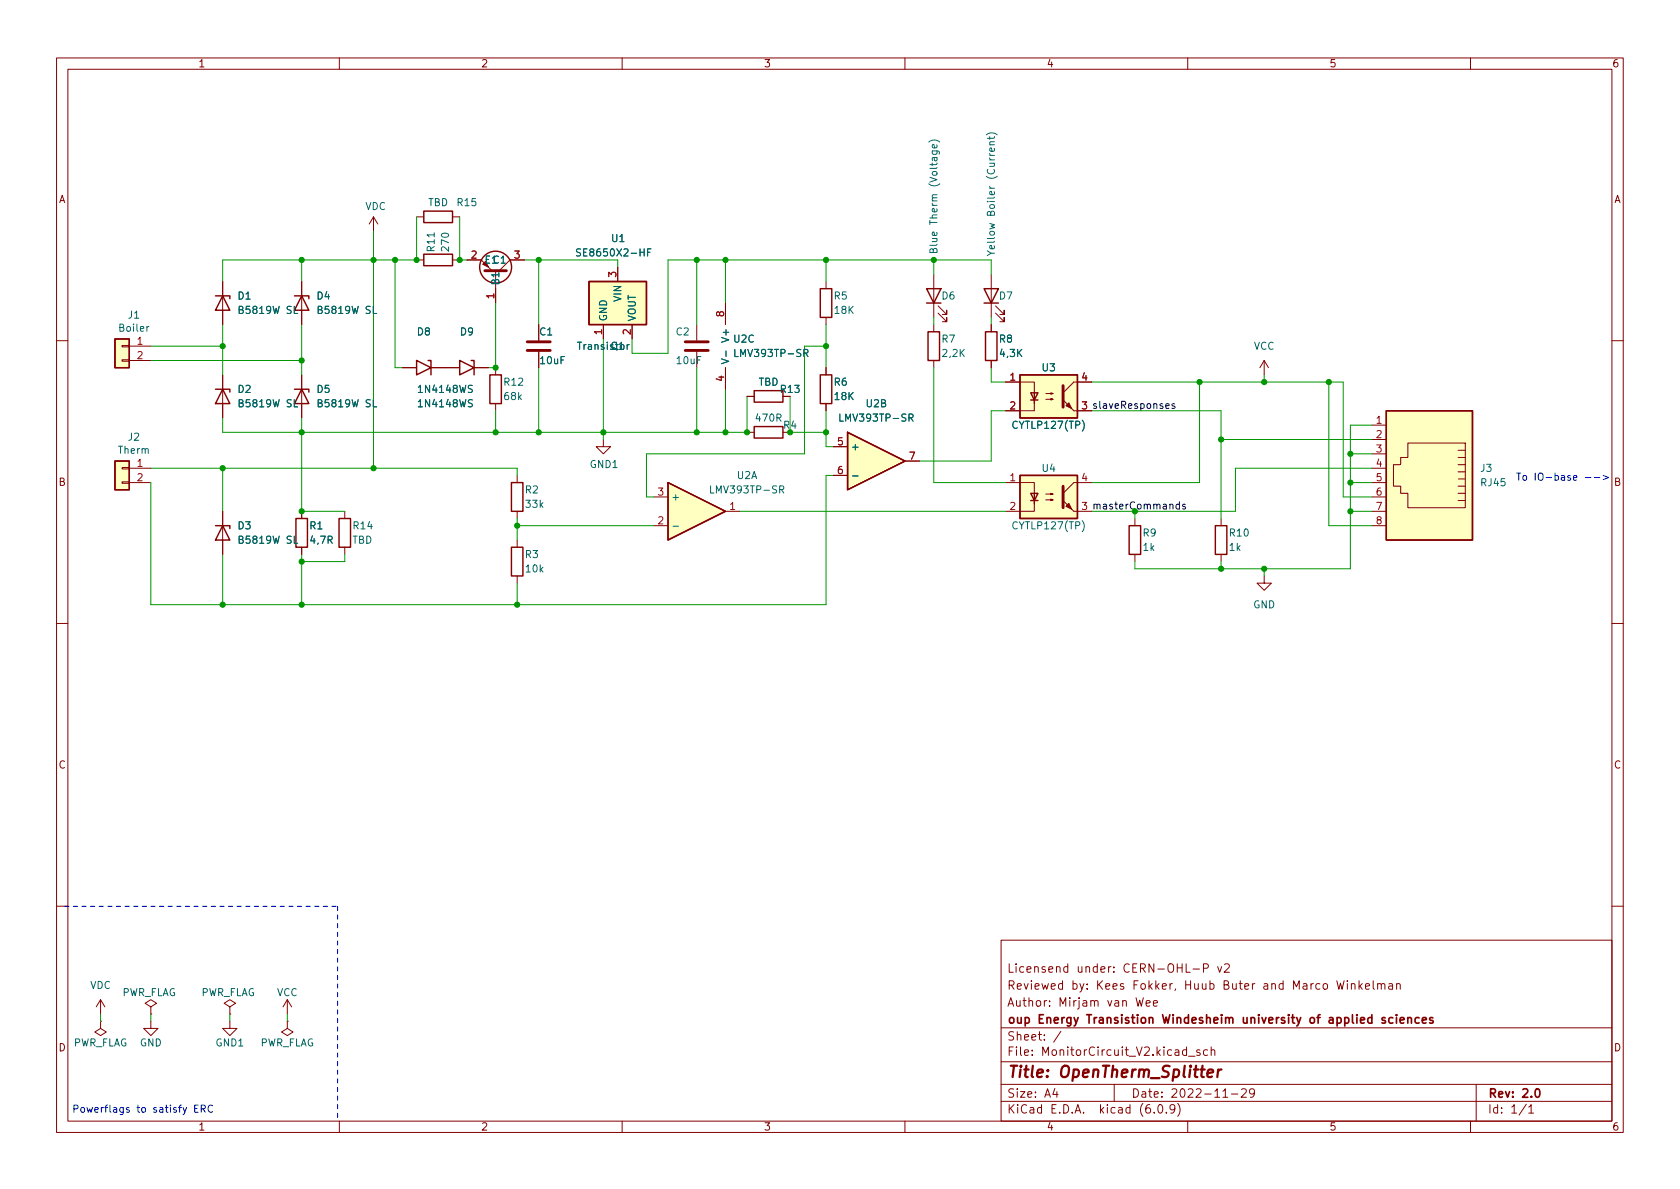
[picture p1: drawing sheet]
<svg xmlns="http://www.w3.org/2000/svg" width="297mm" height="210mm" viewBox="0 0 297 210" stroke-linecap="round" stroke-linejoin="round" font-family="sans-serif">
<g fill="none" stroke="#840000" stroke-width=".18">
<path d="M10 10.2h277v190.1h-277zM12 12.2h273v186.1h-273zM60 10.2v2M110 10.2v2M160 10.2v2M210 10.2v2M260 10.2v2M66 38.3l-.7 1.3M66 38.3v2.6M66 38.3l.8 1.3M73.7 38.3h1.2M80 38.3h1.3"/>
<path d="M39.4 49.8v7.6M53.3 49.8v7.6M73.7 46h1.2M80 46h1.3M82.5 46h2.6l1.9 1.9M87.6 47.9v5.7M92.7 46h-2.5l-1.9 1.9M95.2 57.4v2.8M106.7 57.4v2.5M109.2 47.2v2.6M111.8 57.4v2.5M123.2 57.4v2.8"/>
<path d="M128.3 53.6v3.8M146 49.8v1.2M146 56.1v1.3M165.1 48.5v7.6M165.1 57.4v1.3M165.9 55.4l1.5 1.5v-.8v.8h-.8M165.9 54.1l1.5 1.5v-.7v.7h-.8M175.3 48.5v7.6M175.3 57.4v1.3M176 55.4l1.5 1.5v-.8v.8h-.7M176 54.1l1.5 1.5v-.7v.7h-.7M10 60.2h2"/>
<path d="M21.6 63.6h1.3v.3h-1.3zM21.6 61.1h1.3v.2h-1.3zM22.9 61.2h3.8M22.9 63.7h3.8M39.4 66.3v7.6M53.3 66.3v7.6M71.1 65h2.6M76.2 65h5.1M83.8 65h2.6M87.6 65v1.3M87.6 71.4v1.2M95.2 62.2v2.8"/>
<path d="M106.7 77.7v1.3h1.2l-1.2 1.3-1.3-1.3h1.3M123.2 62.2v2.8M128.3 65v3.8M132.1 70.1h1.2M132.1 76.4h1.2M138.4 76.4h1.3M146 65v1.3M146 71.4v1.2M147.3 79h2.6M165.1 63.7v1.3M175.3 63.7v1.3M177.8 67.6h5.1v3.8v-1.9"/>
<path d="M182.9 70.7v1.9h-5.1M184.9 70.6h1.3l-.4 .1v-.2l.4 .1M184.9 69.6h1.3l-.4 .1v-.2l.4 .1M189.9 72.6h3.1M193 67.6h-3.1l-1.9 1.9M223.5 63.7l-.7 1.3M223.5 63.7v2.6M223.5 63.7l.8 1.3M242.6 75.2h2.5M242.6 77.7h2.5M248.9 78.4h10.2v11.4h-10.2v-2.6h-1.3v-1.2h-1.2v-3.8h1.2v-1.3h1.3zM257.8 79.6h1.3"/>
<path d="M285 60.2h2M21.6 85.2h1.3v.3h-1.3zM21.6 82.7h1.3v.2h-1.3zM22.9 85.3h3.8M22.9 82.8h3.8M39.4 90.4v7.6M53.3 90.4v1.3M53.3 96.8v1.2M61 90.4v1.3M61 96.8v1.2M91.4 84.1v1.2M91.4 90.4v1.3"/>
<path d="M91.4 95.5v1.3M115.6 93h2.5M115.6 87.9h2.5M128.3 90.4h2.5M147.3 84.1h2.6M160 81.5h2.6M177.8 85.3h5.1v3.8v-1.9M182.9 88.5v1.9h-5.1M184.9 88.4h1.3l-.4 .1v-.2l.4 .1M184.9 87.4h1.3l-.4 .1v-.3l.4 .2M189.9 90.4h3.1M193 85.3h-3.1l-1.9 1.9"/>
<path d="M200.7 91.7v1.3M200.7 98v1.3M215.9 91.7v1.3M215.9 98v1.3M242.6 90.4h2.5M242.6 93h2.5M242.6 87.9h2.5M242.6 85.3h2.5M242.6 80.3h2.5M242.6 82.8h2.5M257.8 80.9h1.3M257.8 82.2h1.3"/>
<path d="M257.8 83.4h1.3M257.8 84.7h1.3M257.8 86h1.3M257.8 87.2h1.3M257.8 88.5h1.3M10 110.2h2M91.4 101.8v1.3M223.5 101.8v1.3h1.3l-1.3 1.3-1.3-1.3h1.3M285 110.2h2M10 160.2h2M17.8 176.8l-.8 1.2M17.8 176.8v2.5"/>
<path d="M17.8 176.8l.7 1.2M26.7 178l1-.6-1-.6-1 .6 1 .6v1.3M26.7 179.3h.1M40.6 178l1.1-.6-1.1-.6-1 .6 1 .6v1.3M40.6 179.3h.1M50.8 176.8l-.8 1.2M50.8 176.8v2.5M50.8 176.8l.8 1.2M177 166.3h108v32h-108zM200.9 176.4l.3 1.5 .3-1 .3 1 .3-1.5M202.6 177.4l.8-.1-.1-.3-.4-.1-.3 .2 .1 .8h.6M203.9 177.4l.7-.1v-.3l-.5-.1-.2 .2 .1 .8h.6"/>
<path d="M210.9 171.4h1.2M212.8 171.2l.7-.1 .1-.2v-.3l-.2-.2h-.6v1.5M215.3 170.9l.3 1 .4-1M216.5 170.6l.6-.2 .2 .2 .1 .3-1 1h1M236.4 173.4l.3 1.5 .3-1 .3 1 .3-1.5M238.2 173.4v.2M238.2 173.9v1M238.9 174.1l.2-.2 .4 .1 .1 .9M238.9 173.9v1M240.3 173.4v1.5M240.4 174.4l.5 .5M240.9 173.9l-.6 .6"/>
<path d="M241.4 174.4l.7-.1v-.3l-.5-.1-.2 .2 .1 .8h.6M242.8 173.4v1.3l.2 .2M243.6 174.1l.2-.2 .3 .1 .1 .9M243.6 173.9v1M244.2 174.1l.2-.2 .4 .1 .1 .9M245.6 174h.5l.1 .9M246.2 174.3l-.5 .1a.29 .29 0 0 0-.2 .2 .29 .29 0 0 0 .2 .3h.5M246.9 174.1l.2-.2 .4 .1 .1 .9M246.9 173.9v1M285 160.2h2M17.8 180.6v1.3l1 .6-1 .6-1-.6 1-.6M17.8 180.6h.1"/>
<path d="M26.7 180.6v1.3h1.2l-1.2 1.2-1.3-1.2h1.3M40.6 180.6v1.3h1.3l-1.3 1.2-1.2-1.2h1.2M50.8 180.6v1.3l1 .6-1 .6-1-.6 1-.6M50.8 180.6h.1M60 198.3v2M110 198.3v2M160 198.3v2M177 194.8h108M177 191.8h108M177 187.8h108M177 181.8h108M186.5 192.5l-.4 1h1"/>
<path d="M186.9 193v1M187.6 182.4l-1.3 1.9M197 191.8v3M204.1 196.7v.1M204.9 195.4l.2-.1a.81 .81 0 0 1 .6 .7 .81 .81 0 0 1-.3 .8h-.2a.81 .81 0 0 1-.6-.6 .81 .81 0 0 1 .3-.8zM206.2 196.7v.1M207.7 196l-.3 .3h-.3l-.2-.3 .1-.6 .4-.1 .2 .2a.99 .99 0 0 1-.3 1.3h-.3M208.2 195.1a1.72 1.72 0 0 1 0 2.3M209.8 185.7l-.4-.1-.3 .3v.4l.1 .3h.6M209.8 185.1v1.5M210 198.3v2M210.1 186.8h1.2"/>
<path d="M212.1 185.7l-.3-.1-.2 .2v.3l.5 .1v.4h-.5M213.5 185.7l-.4-.1-.3 .3v.4l.1 .3h.6M214.1 185.8l.3-.2 .3 .1 .1 .9M214.1 185.1v1.5M216.2 194h.9M217.7 193.5h1.2M219.5 192.7l.6-.2 .2 .2 .1 .3-1 1h1M221.8 193.2l-.3 .3-.4-.1-.2-.2 .2-.6 .4-.1 .2 .2a.99 .99 0 0 1-.3 1.3h-.3M260 198.3v2M261 191.8v6.5M269.9 195.3l-1.3 1.9M270.3 195.8l.4-.5v1.5"/>
<path d="M270.3 196.8h.9"/>
</g>
<path d="M246.9 179.4v.2M246.9 179.9v1M248.9 179.9v1M246.3 180l-.5-.1-.2 .3v.4l.1 .3h.6M247.6 180.4l.7-.1-.1-.3-.4-.1-.2 .2v.8h.6M248.9 180.1l.2-.2 .4 .1 .1 .9M250.9 180l-.4-.1-.3 .3v.4l.1 .3h.6M251.5 180.4l.7-.1-.1-.3-.4-.1-.2 .2 .1 .8h.5M253.3 180l-.3-.1-.2 .2v.3l.5 .1v.4h-.5M271.6 192.6l.2-.1a.82 .82 0 0 1 .6 .7 .82 .82 0 0 1-.3 .8h-.2a.81 .81 0 0 1-.6-.6 .81 .81 0 0 1 .3-.8z" fill="none" stroke="#840000" stroke-width=".3"/>
<path d="M213.5 189.8l1-.2-.1-.4-.1-.1-.6 .1-.2 1 .2 .3 .6-.1M215.4 189.1l-.2 1.4M216 189.1l-.4 .1-.3 .3" fill="none" stroke="#840000" stroke-width=".4"/>
<g fill="none" stroke="#840000" stroke-width=".25">
<path d="M74.9 37.3h5.1v2.1h-5.1zM20.3 59.9h2.6v5.1h-2.6zM38.1 52.3h2.5v.5M39.4 52.3l1.2 2.6h-2.5zM52.1 52.3h2.5v.5M53.3 52.3l1.3 2.6h-2.5zM74.9 45h5.1v2h-5.1zM104.1 49.8h10.2v7.6h-10.2zM145 51h2.1v5.1h-2.1zM163.8 51h2.6l-1.3 2.6zM163.8 53.6h2.6M164.1 58.7h2v5h-2z"/>
<path d="M174 51h2.5l-1.2 2.6zM174 53.6h2.5M174.2 58.7h2.1v5h-2.1zM38.1 68.8h2.5v.5M39.4 68.8l1.2 2.6h-2.5zM52.1 68.8h2.5v.5M53.3 68.8l1.3 2.6h-2.5zM73.7 63.7l2.5 1.3-2.5 1.3zM75.7 63.7h.5v2.6M81.3 63.7l2.5 1.3-2.5 1.3zM83.3 63.7h.5v2.6M86.6 66.3h2v5.1h-2z"/>
<path d="M133.3 69.1h5.1v2h-5.1zM133.3 75.4h5.1v2.1h-5.1zM145 66.3h2.1v5.1h-2.1zM149.9 76.4l10.1 5.1-10.1 5.1zM180.3 66.3h10.2v7.6h-10.2zM182.2 69.5h1.3l-.6 1.2zM182.2 70.7h1.3M245.1 72.6h15.2v22.9h-15.2zM20.3 81.5h2.6v5.1h-2.6zM38.1 93h2.5v.5M39.4 93l1.2 2.5h-2.5zM52.3 91.7h2.1v5.1h-2.1z"/>
<path d="M59.9 91.7h2.1v5.1h-2.1zM90.4 85.3h2.1v5.1h-2.1zM90.4 96.8h2.1v5h-2.1zM118.1 85.3l10.2 5.1-10.2 5.1zM180.3 84.1h10.2v7.6h-10.2zM182.2 87.2h1.3l-.6 1.3zM182.2 88.5h1.3M199.6 93h2.1v5h-2.1zM214.9 93h2v5h-2z"/>
<circle cx="87.6" cy="47.2" r="2.82"/>
</g>
<g fill="none" stroke="#006464" stroke-width=".18">
<path d="M164.2 25.1a1.46 1.46 0 0 1 2 0M165.6 25.6l.1 .4-.2 .2-.6-.1v-.5l.2-.1 .2 .7M174.4 23.9a1.46 1.46 0 0 1 1.9 0M175 24.2v.4M175.8 25.1h-.8v.3l.1 .2M175.8 24.2l-.1 .3h-1.1M26.3 57.7l-.3 .3M52 54.2v1.2h.6M66 54.2v1.2h.6M102.6 44.1l-.4-.1-.2 .1v.4l.5 .2 .1 .3-.2 .3-.5-.1M115.1 44h-.6v1.3M165 44.2l.3-.3 .3 .1 .1 .2v.5h-1.3l.1-.6 .3-.1 .1 .1 .1 .6"/>
<path d="M174.6 44.4l.6 .4-.6 .4M175.2 44.8h.6M52 70.7v1.2h.6M66 70.7v1.2h.6M110.9 60.9v.9M111.2 60.9l-.3 .3M128.4 62.1v.9M142.1 62.4h.6l.2-.2-.1-.3-.7-.1v1.3M142.4 62.4l.5 .7M160.7 73.9l.6-.1 .1-.2v-.3l-.7-.1v1.3M161 73.9l.4 .6M52 94.8v1.3h.6"/>
<path d="M119 93h1M137.9 86.6l.6-.1 .1-.2-.1-.3-.6-.1v1.3M138.2 86.6l.4 .6M150.7 84.2h1"/>
</g>
<g fill="#ffffc2" stroke="#ffffc2" stroke-width=".18">
<path d="M118.1 85.3l10.2 5.1-10.2 5.1z"/>
<path d="M180.3 84.1h10.2v7.6h-10.2z"/>
<path d="M180.3 66.3h10.2v7.6h-10.2z"/>
<path d="M149.9 76.4l10.1 5.1-10.1 5.1z"/>
<path d="M245.1 72.6h15.2v22.9h-15.2z"/>
<path d="M104.1 49.8h10.2v7.6h-10.2z"/>
<path d="M20.3 59.9h2.6v5.1h-2.6z"/>
<path d="M20.3 81.5h2.6v5.1h-2.6z"/>
</g>
<path d="M85.7 47.9h3.8M93.2 62h4.1M93.2 60.4h4.1M121.2 62h4M121.2 60.4h4M188 68.2v3.8M188 86v3.8" fill="none" stroke="#840000" stroke-width=".51"/>
<g fill="#840000" stroke="#840000" stroke-width=".18">
<path d="M188 88.5l1.9 1.9z"/>
<path d="M188.5 89.5l.5-.5 .5 1z"/>
<path d="M188 70.7l1.9 1.9z"/>
<path d="M189 71.2l.5 1.1-1-.6z"/>
</g>
<path d="M206.1 71.8l.6-.1v-.3h-.4l-.2 .2 .1 .6h.5M207.7 71.4h-.3l-.2 .2 .1 .1 .4 .2v.3h-.5M208.5 89.2h-.3l-.3 .2 .2 .5h.4M208.5 88.7v1.3M209.6 89.2h-.3l-.2 .1v.2l.5 .1v.3h-.5" fill="none" stroke="#0f0f0f" stroke-width=".18"/>
<path d="M280.3 84.4h1M281.9 84.4h1M283.5 84.1l.9 .3-.9 .4M34.4 196h.5M35 195.4h-.6v1.3h.6M35.6 196.1l.6-.1 .1-.2-.1-.3-.6-.1v1.3M35.9 196.1l.4 .6M37.6 195.5a.6 .6 0 0 0-.9 .5 .6 .6 0 0 0 .6 .7l.3-.1" fill="none" stroke="#0000c2" stroke-width=".18"/>
<path d="M11.4 160.3h48.3M59.7 160.3v38.1" fill="none" stroke="#0000c2" stroke-width=".18" stroke-dasharray=".8 .8"/>
<g fill="none" stroke="#009600" stroke-width=".18">
<path d="M73.7 38.3v7.7h-34.3v3.8M81.3 38.3v7.7h1.2M39.4 57.4v8.9M53.3 46v3.8M53.3 57.4v8.9M66 40.9v41.9M69.8 46v19h1.3M87.6 53.6v11.4h-1.2M92.7 46h16.5v1.2M95.2 46v11.4M106.7 59.9v17.8M123.2 46v11.4"/>
<path d="M128.3 46v7.6M146 46v3.8M146 57.4v7.6M165.1 46v2.5M165.1 56.1v1.3M175.3 48.5v-2.5h-57.2v16.5h-6.3v-2.6M175.3 56.1v1.3M26.7 63.7h26.6M26.7 61.2h12.7M53.3 73.9v16.5h7.7M87.6 72.6v3.8M95.2 65v11.4"/>
<path d="M123.2 65v11.4M128.3 68.8v7.6M132.1 70.1v6.3h-92.7v-2.5M139.7 70.1v6.3h6.3M146 72.6v6.4h1.3M146 61.2h-3.8v19.1h-27.9v7.6h1.3M165.1 65v20.3h12.7M175.3 65v2.6h2.5M177.8 72.6h-2.5v8.9h-12.7M193 67.6h44.5v20.3h5.1M193 72.6h22.9v19.1M212.1 67.6v17.7h-19.1"/>
<path d="M215.9 77.7h26.7M223.5 66.3v1.3M234.9 67.6v25.4h7.7M242.6 75.2h-3.8v25.4h-38.1v-1.3M26.7 82.8h64.7v1.3M39.4 82.8v7.6M39.4 98v8.9M53.3 98v8.9M61 98v1.3h-7.7M91.4 91.7v3.8M91.4 93h24.2M130.8 90.4h47"/>
<path d="M147.3 84.1h-1.3v22.8h-119.3v-21.6M200.7 90.4v1.3M215.9 99.3v1.3M238.8 90.4h3.8M238.8 85.3h3.8M238.8 80.3h3.8M242.6 82.8h-24.2v7.6h-25.4M91.4 103.1v3.8M223.5 100.6v1.2M17.8 179.3v1.3M26.7 179.3v1.3M40.6 179.3v1.3"/>
<path d="M50.8 179.3v1.3"/>
</g>
<g fill="#009600" stroke="#009600" stroke-width=".18">
<circle cx="146" cy="76.4" r=".46"/>
<circle cx="139.7" cy="76.4" r=".46"/>
<circle cx="165.1" cy="46" r=".46"/>
<circle cx="87.6" cy="76.4" r=".46"/>
<circle cx="95.2" cy="76.4" r=".46"/>
<circle cx="106.7" cy="76.4" r=".46"/>
<circle cx="123.2" cy="46" r=".46"/>
<circle cx="123.2" cy="76.4" r=".46"/>
<circle cx="95.2" cy="46" r=".46"/>
<circle cx="53.3" cy="63.7" r=".46"/>
<circle cx="53.3" cy="76.4" r=".46"/>
<circle cx="53.3" cy="46" r=".46"/>
<circle cx="39.4" cy="61.2" r=".46"/>
<circle cx="215.9" cy="77.7" r=".46"/>
<circle cx="223.5" cy="67.6" r=".46"/>
<circle cx="200.7" cy="90.4" r=".46"/>
<circle cx="212.1" cy="67.6" r=".46"/>
<circle cx="215.9" cy="100.6" r=".46"/>
<circle cx="223.5" cy="100.6" r=".46"/>
<circle cx="53.3" cy="90.4" r=".46"/>
<circle cx="39.4" cy="82.8" r=".46"/>
<circle cx="39.4" cy="106.9" r=".46"/>
<circle cx="53.3" cy="106.9" r=".46"/>
<circle cx="91.4" cy="106.9" r=".46"/>
<circle cx="66" cy="82.8" r=".46"/>
<circle cx="91.4" cy="93" r=".46"/>
<circle cx="146" cy="46" r=".46"/>
<circle cx="146" cy="61.2" r=".46"/>
<circle cx="132.1" cy="76.4" r=".46"/>
<circle cx="128.3" cy="76.4" r=".46"/>
<circle cx="128.3" cy="46" r=".46"/>
<circle cx="66" cy="46" r=".46"/>
<circle cx="69.8" cy="46" r=".46"/>
<circle cx="53.3" cy="99.3" r=".46"/>
<circle cx="81.3" cy="46" r=".46"/>
<circle cx="73.7" cy="46" r=".46"/>
<circle cx="87.6" cy="65" r=".46"/>
<circle cx="234.9" cy="67.6" r=".46"/>
<circle cx="238.8" cy="90.4" r=".46"/>
<circle cx="238.8" cy="85.3" r=".46"/>
<circle cx="238.8" cy="80.3" r=".46"/>
</g>
<text font-size="2.8" fill="#840000" x="178" y="190.6">Title: OpenTherm_Splitter</text>
<g font-size="2.1" fill="#840000">
<text x="178" y="172">Licensend under: CERN-OHL-P v2</text>
<text x="178" y="178">Author: Mirjam van Wee</text>
<text x="178" y="175">Reviewed by: Kees Fokker, Huub Buter and Marco Winkelman</text>
<text x="178" y="184">Sheet: /</text>
<text x="178" y="181">oup Energy Transistion Windesheim university of applied sciences</text>
<text x="178" y="186.7">File: MonitorCircuit_V2.kicad_sch</text>
<text x="178" y="196.9">KiCad E.D.A. kicad (6.0.9)</text>
<text x="178" y="194.1">Size: A4</text>
<text x="200" y="194.1">Date: 2022-11-29</text>
<text x="263" y="194.1">Rev: 2.0</text>
<text x="263" y="196.9">Id: 1/1</text>
</g>
<g font-size="1.8" fill="#840000">
<text x="35" y="11.9">1</text>
<text x="85" y="11.9">2</text>
<text x="135" y="11.9">3</text>
<text x="185" y="11.9">4</text>
<text x="235" y="11.9">5</text>
<text x="285" y="11.9">6</text>
<text x="10.3" y="35.9">A</text>
<text x="285.3" y="35.9">A</text>
<text x="138.1" y="69.5">R13</text>
<text x="10.3" y="85.9">B</text>
<text x="285.3" y="85.9">B</text>
<text x="10.3" y="135.9">C</text>
<text x="285.3" y="135.9">C</text>
<text x="10.3" y="185.9">D</text>
<text x="285.3" y="185.9">D</text>
<text x="35" y="199.9">1</text>
<text x="85" y="199.9">2</text>
<text x="135" y="199.9">3</text>
<text x="185" y="199.9">4</text>
<text x="235" y="199.9">5</text>
<text x="285" y="199.9">6</text>
</g>
<g font-size="1.8" fill="#006464">
<text x="64.6" y="37.1">VDC</text>
<text x="75.7" y="36.4">TBD</text>
<text x="80.9" y="36.4">R15</text>
<text x="76.8" y="44.4" transform="rotate(-90 76.8 44.4)">R11</text>
<text x="79.4" y="44.3" transform="rotate(-90 79.4 44.3)">270</text>
<text x="85.6" y="46.6">E1C1</text>
<text x="103" y="45.3">SE8650X2-HF</text>
<text x="108.2" y="42.8">U1</text>
<text x="165.7" y="43.6" transform="rotate(-90 165.7 43.6)">Blue Therm (Voltage)</text>
<text x="175.9" y="43.8" transform="rotate(-90 175.9 43.8)">Yellow Boiler (Current)</text>
<text x="42.1" y="53">D1</text>
<text x="56.1" y="53">D4</text>
<text x="88.3" y="50.5" transform="rotate(-90 88.3 50.5)">B1</text>
<text x="109.9" y="53.2" transform="rotate(-90 109.9 53.2)">VIN</text>
<text x="147.5" y="53">R5</text>
<text x="166.6" y="53">D6</text>
<text x="176.7" y="53">D7</text>
<text x="21.2" y="58.6">Boiler</text>
<text x="22.7" y="56.3">J1</text>
<text x="42.6" y="55.5">B5819W SL</text>
<text x="56.5" y="55.5">B5819W SL</text>
<text x="73.8" y="59.3">D8</text>
<text x="81.4" y="59.3">D9</text>
<text x="95.4" y="59.3">C1</text>
<text x="107.3" y="56.9" transform="rotate(-90 107.3 56.9)">GND</text>
<text x="112.4" y="56.9" transform="rotate(-90 112.4 56.9)">VOUT</text>
<text x="119.6" y="59.3">C2</text>
<text x="147.6" y="55.5">18K</text>
<text x="95.6" y="64.4">10uF</text>
<text x="102.4" y="61.8">Transistor</text>
<text x="108" y="61.8">Q1</text>
<text x="119.7" y="64.4">10uF</text>
<text x="128.9" y="64.5" transform="rotate(-90 128.9 64.5)">V-</text>
<text x="128.9" y="60.1" transform="rotate(-90 128.9 60.1)">V+</text>
<text x="129.8" y="60.6">U2C</text>
<text x="130.4" y="63.1">LMV393TP-SR</text>
<text x="166.6" y="60.6">R7</text>
<text x="166.7" y="63.1">2,2K</text>
<text x="176.7" y="60.6">R8</text>
<text x="176.9" y="63.1">4,3K</text>
<text x="184.3" y="65.7">U3</text>
<text x="221.7" y="61.8">VCC</text>
<text x="42.1" y="69.5">D2</text>
<text x="56.1" y="69.5">D5</text>
<text x="74.2" y="69.5">1N4148WS</text>
<text x="89.2" y="68.2">R12</text>
<text x="89.2" y="70.7">68k</text>
<text x="134.1" y="68.2">TBD</text>
<text x="147.5" y="68.2">R6</text>
<text x="147.6" y="70.7">18K</text>
<text x="22.7" y="77.9">J2</text>
<text x="42.6" y="72">B5819W SL</text>
<text x="56.5" y="72">B5819W SL</text>
<text x="74.2" y="72">1N4148WS</text>
<text x="133.8" y="74.5">470R</text>
<text x="138.6" y="75.8">R4</text>
<text x="148.9" y="74.5">LMV393TP-SR</text>
<text x="153.2" y="72">U2B</text>
<text x="179.3" y="75.8">CYTLP127(TP)</text>
<text x="21" y="80.2">Therm</text>
<text x="104.4" y="82.7">GND1</text>
<text x="150.4" y="79.6">+</text>
<text x="184.3" y="83.4">U4</text>
<text x="261.8" y="83.4">J3</text>
<text x="92.9" y="87.2">R2</text>
<text x="93" y="89.8">33k</text>
<text x="118.6" y="88.5">+</text>
<text x="126.1" y="87.2">LMV393TP-SR</text>
<text x="130.3" y="84.7">U2A</text>
<text x="261.9" y="86">RJ45</text>
<text x="42.1" y="93.6">D3</text>
<text x="54.8" y="93.6">R1</text>
<text x="62.5" y="93.6">R14</text>
<text x="179.3" y="93.6">CYTLP127(TP)</text>
<text x="202.1" y="94.9">R9</text>
<text x="217.5" y="94.9">R10</text>
<text x="42.6" y="96.1">B5819W SL</text>
<text x="55" y="96.1">4,7R</text>
<text x="62.2" y="96.1">TBD</text>
<text x="92.9" y="98.7">R3</text>
<text x="93" y="101.2">10k</text>
<text x="202.1" y="97.4">1k</text>
<text x="217.4" y="97.4">1k</text>
<text x="221.6" y="107.6">GND</text>
<text x="15.9" y="174.9">VDC</text>
<text x="21.4" y="176.1">PWR_FLAG</text>
<text x="35.4" y="176.1">PWR_FLAG</text>
<text x="48.9" y="176.1">VCC</text>
<text x="12.8" y="185">PWR_FLAG</text>
<text x="24.7" y="185">GND</text>
<text x="38.2" y="185">GND1</text>
<text x="45.8" y="185">PWR_FLAG</text>
</g>
<g font-size="1.8" fill="#a90000">
<text x="83.3" y="45.7">2</text>
<text x="90.9" y="45.7">3</text>
<text x="87.4" y="52.8" transform="rotate(-90 87.4 52.8)">1</text>
<text x="109" y="49" transform="rotate(-90 109 49)">3</text>
<text x="106.4" y="59.2" transform="rotate(-90 106.4 59.2)">1</text>
<text x="111.5" y="59.2" transform="rotate(-90 111.5 59.2)">2</text>
<text x="128" y="56" transform="rotate(-90 128 56)">8</text>
<text x="24.3" y="61">1</text>
<text x="24.3" y="63.5">2</text>
<text x="128" y="67.4" transform="rotate(-90 128 67.4)">4</text>
<text x="178.6" y="67.3">1</text>
<text x="191.3" y="67.3">4</text>
<text x="178.6" y="72.4">2</text>
<text x="191.3" y="72.4">3</text>
<text x="243.3" y="74.9">1</text>
<text x="243.3" y="77.5">2</text>
<text x="24.3" y="82.5">1</text>
<text x="148.1" y="78.7">5</text>
<text x="148.1" y="83.8">6</text>
<text x="160.8" y="81.3">7</text>
<text x="243.3" y="80">3</text>
<text x="243.3" y="82.5">4</text>
<text x="24.3" y="85.1">2</text>
<text x="116.3" y="87.6">3</text>
<text x="178.6" y="85.1">1</text>
<text x="191.3" y="85.1">4</text>
<text x="243.3" y="85.1">5</text>
<text x="243.3" y="87.6">6</text>
<text x="116.3" y="92.7">2</text>
<text x="129" y="90.2">1</text>
<text x="178.6" y="90.2">2</text>
<text x="243.3" y="90.2">7</text>
<text x="243.3" y="92.7">8</text>
</g>
<g font-size="1.8" fill="#0f0f0f">
<text x="191.3" y="72.4">3 slaveResponses</text>
<text x="191.3" y="90.2">3 masterCommands</text>
</g>
<g font-size="1.8" fill="#0000c2">
<text x="268" y="85">To IO-base --&gt;</text>
<text x="12.7" y="196.7">Powerflags to satisfy ERC</text>
</g>
</svg>
